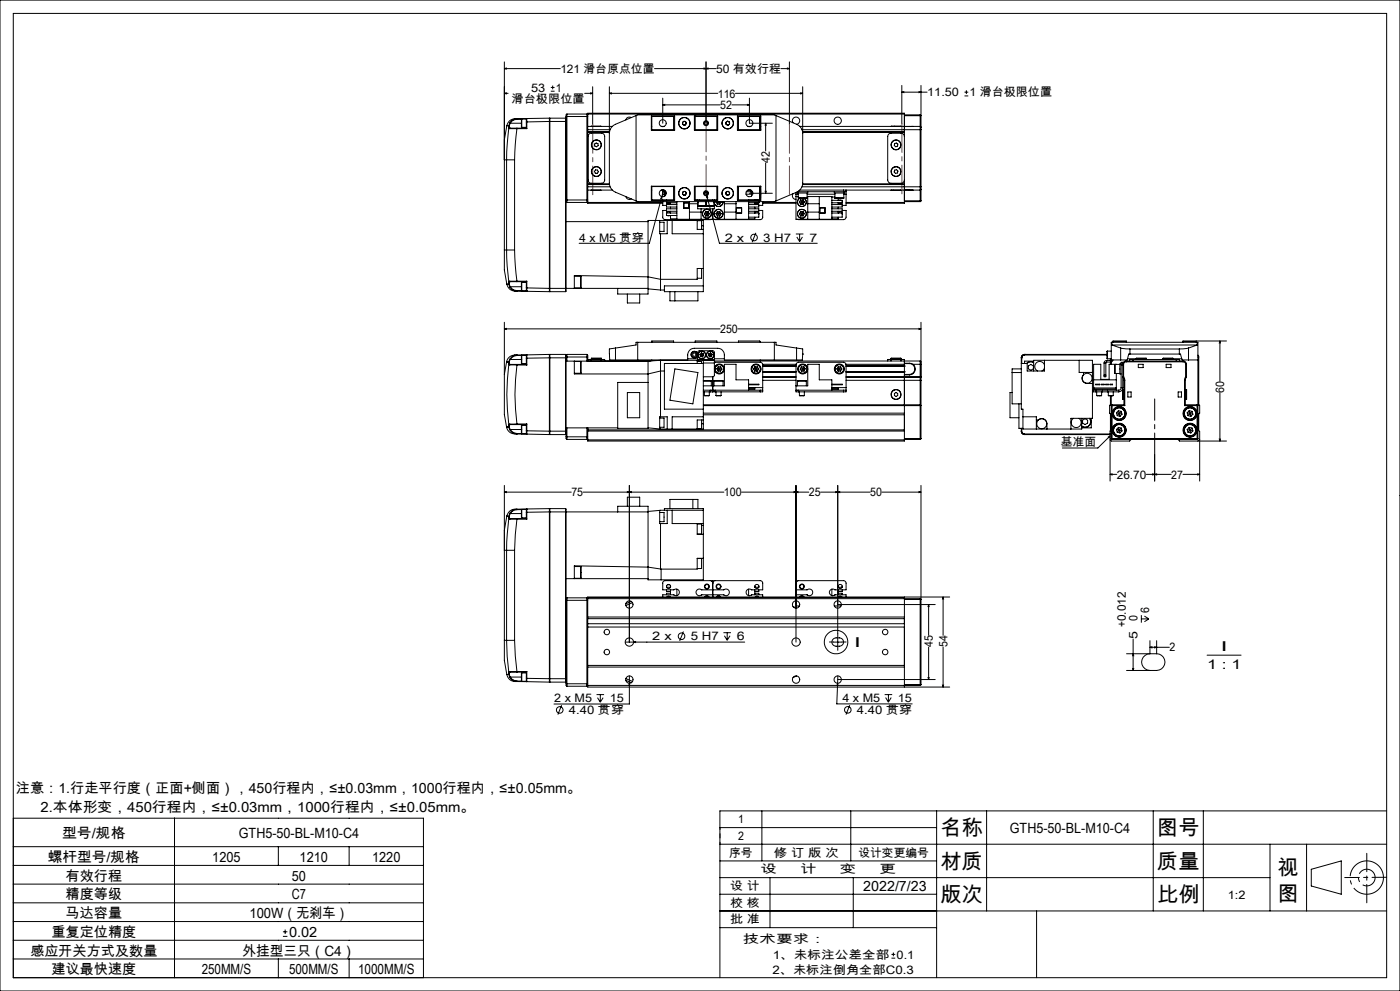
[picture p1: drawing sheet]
<svg xmlns="http://www.w3.org/2000/svg" width="420mm" height="297mm" viewBox="0 0 420 297" stroke-linecap="round" stroke-linejoin="round" font-family="sans-serif">
<g fill="none" stroke="#000" stroke-width=".3">
<path d="M0 0h420v297h-420zM4 4h412v289h-412zM151.3 18.6v56.3M211.8 18.6v18.3M236.8 18.6v18.8M151.3 20.6l.6-.2v.3zM151.3 28l.6-.2v.3zM151.3 20.6h16.8M151.3 28h1.1M152 37.7l-.7 4.2v6h.7M152 37.7l.6 .1M152.6 38.3l-.6 9.6"/>
<path d="M152.6 38.3l.3 .3M152.6 37.8v.5M152.8 38.2l-.2 .1M152.8 38.2l.3 .2M152.8 37.7v.5M152.8 37.7l-.2 .1M152.9 38.6h2.2M152.9 36.9l-.3 .9M152.9 36.9h.2M153.1 38.4h2M153.1 38.4l-.2 .2M153.1 36.9l-.3 .8"/>
<path d="M153.1 36.9h3.3M155.1 35.6a2.69 2.69 0 0 0-3.1 2.1M155.1 38.6l-.7 9.3M155.1 38.4v.2M155.1 35.6l-1.3 .3-.9 1M155.1 35.6v.1M155.1 35.7l-1.5 .6-.5 .6M155.1 38.6h2.9M155.1 38.4h2.8M155.1 35.7h1.3M156.5 35.7v2.5M156.5 35.7h1.4"/>
<path d="M156.5 38.2h1.4M157.9 35.7v.8M157.9 36.5h.1M157.9 38.4l.1 .2M157.9 36.5v1.9M158 35.5v1M158 35.5l6.8-.1v1M158 35.5l-.1 .2M158 36.5v2.1M158 35.5l-2.9 .1M164.8 36.4v50M164.8 36.4l-6.8 .1"/>
<path d="M164.8 36.4h5M165 35.4v52M165 35.4l-.2 .2M165 35.4h4.7M165.2 27.3h1.2M165.2 26.2h1.2M165.8 25.6v1.2M169.7 35.4v52M169.7 35.4l.1 .2M169.8 34.9v1.5M169.8 36.4v50.9l-.1 .1M169.8 34.9h6.5"/>
<path d="M170.1 34.2v26.5M170.1 34.2l-.3 .2v.5M170.1 34.2h6M175.4 28h2.4M176.1 34.2v26.5M176.1 34.2l.2 .2M176.3 34.2v-.3h95v.3M176.3 34.4v.5M176.3 34.2v.2M176.3 34.9v25M176.3 37.9h7.4M176.3 38.9h6.7"/>
<path d="M176.3 39.6h6.5M176.3 39.7h6.5M176.3 34.2h95M176.3 39.5h6.5M177.2 27.8l.6 .2-.6 .1zM177.3 37.9h3M177.8 26v11.4M182.8 28l.6-.2v.3zM182.8 26v28.8a3 3 0 0 0 1.8 2.8l6.2 2.6M182.8 28h32.5M189.4 35.2l-.4-.1a1.04 1.04 0 0 0-1.3 .8M190.8 34.6l-6.7 2.9a2.94 2.94 0 0 0-1.3 2.5"/>
<path d="M190.8 34.6v25.6M190.8 34.6l.5-.2h41l.5 .2M195.4 34.8h7v4.2h-7zM195.4 37.9h.1M195.4 38.9h.1M195.5 38.9h6.9M196.4 20.6h18.4M198.4 37.9h.8M198.8 31.4l.6-.1v.3zM198.8 29.4v7.5M198.8 31.4h17.2M202.1 34.9v4"/>
<path d="M202.4 34.9h-6.9v4.1M204.8 36.9l.2 .5M205 37.4h.6M205 36.4l-.2 .5M205 36.4h.6M205.6 36.4l.3 .5M205.9 36.9l-.3 .5M208.3 34.8h7v4.2h-7zM208.3 34.9h7M208.3 38.9h7M208.6 34.9v4M208.7 34.8l.1 .1"/>
<path d="M211.2 20.4l.6 .2-.6 .1zM211.8 20.6l.6-.2v.3zM215.1 34.9v4M217.8 36.7l.1 .6M217.9 37.3l.5 .2M218.2 36.3l.6 .2M218.2 36.3l-.4 .4M218.8 36.5l.1 .6M218.9 37.1l-.5 .4M219.6 31.4h5.2M220.6 28h20.2M221.2 34.9h6.9v4.1"/>
<path d="M221.2 34.8h7v4.2h-7zM221.2 38.9h6.9M221.5 34.9v4M224.2 31.3l.6 .1-.6 .2zM224.4 37.9h.8M224.8 29.4v7.5h6.9M227.9 34.9v4M228.1 37.9h.1M228.1 38.9h.1M229.7 36.9l.2 .6h-.3zM229.7 36.9v8.4M232.8 34.6l6.2 2.6a2.94 2.94 0 0 1 1.8 2.8"/>
<path d="M232.8 34.6v25.6M234.3 20.6h2.5M236.2 20.4l.6 .2-.6 .1zM237.9 36.8a1.09 1.09 0 0 1 .4-1.6 1.09 1.09 0 0 1 1.6 .6 1.09 1.09 0 0 1-.9 1.4M239.9 37.9h32.9M240.2 27.8l.6 .2-.6 .1zM240.6 38.9h35.4M240.8 39.6h30.5M240.8 39.5h30.5M240.8 26v28.8a3 3 0 0 1-1.8 2.8l-6.2 2.6M240.8 39.7h30.5M267.3 37.9h3"/>
<path d="M270.5 27.6l.6-.1v.3zM270.5 27.6h7.6M270.5 25.6v11.5M271.3 34.2v4.7M271.3 38.9v17.1M271.3 34.4h4.7M271.3 34.7h4.7M272.8 37.9h-1.5v1M272.8 37.9h1.1M272.8 37.9h.1M273.9 37.9h-1.1M273.9 37.9h2.1"/>
<path d="M275.7 27.5l.6 .1-.6 .2zM276 37.9v1M276 37.9l.3 .2M276 38.9h.3M276 34.4v.3M276 34.4l.3 .2-.3 .1M276 34.7v3.2M276 38.9v17.1M276.3 38.1v.8M276.3 38.9v17.1M276.3 25.6v12.5M289.3 28.7h1.2"/>
<path d="M289.3 27.6h1.2M289.9 27.1v1.1M152 47.9h2.4M152 47.9v27M154.4 47.9v27M169.8 59.9h6.5M176.3 59.9v.5M176.3 57h7.4M176.3 56h6.7M176.3 55.2h6.5M176.3 55.3h6.5M176.7 40.2l.5-.3h3.2a.96 .96 0 0 1 1 1v13a.96 .96 0 0 1-1 1h-3a.96 .96 0 0 1-1-1v-13.2z"/>
<path d="M177.3 57h3M178.4 43.2l.5-.3 .5 .2 .1 .5-.5 .4-.6-.2zM178.7 50.9l.5 .1 .3 .5-.4 .5-.5-.1-.3-.5zM187.7 58.9a1.1 1.1 0 0 0 1.7 .7M195.4 55.8h7v4.2h-7zM195.4 57h.1M195.4 56h.1M195.5 55.8v4.1h6.9M195.5 55.9h6.9M198.4 57h.4M198.5 58.9v.6h-.3zM198.5 58.9l-3.7 14h-21.1"/>
<path d="M198.8 57.5h.8M198.8 57h.4M198.8 57.5v.7M198.8 57v.5M198.8 58.2v.8M198.8 59.9v.1M198.8 58.2h.7M199.1 56.9l-.6 2M199.3 57.5v.4h.5M199.5 57.9v.8M199.6 57.5h.2M199.6 57.2v.3"/>
<path d="M200 59.9v.1M202.1 55.9v4M204.8 58l.2 .4M205 57.4l-.2 .6M205 58.4h.6M205.6 57.4l.3 .5M205.6 57.4h-.6M205.9 57.9l-.3 .5M208.3 55.8h7v4.2h-7zM208.3 59.9h7M208.3 55.9h7M208.6 55.9v4"/>
<path d="M208.8 59.9l-.1 .1M209.3 59.9v.1M209.8 59.9v.1M211.3 57.9h1M211.6 57.5h.4M211.6 57.2l.4 1.4M212 58.6l.3 .6-.3 .1zM212 58.6l3.8 14.3h29.4M213.8 59.9v.1M214.3 59.9h.1M215.1 55.9v4M217.7 58.1l.5 .4"/>
<path d="M217.9 57.5l-.2 .6M218.5 57.4l.4 .4M218.5 57.4l-.6 .1M218.7 58.3l-.5 .2M218.9 57.8l-.2 .5M221.2 55.8h7v4.2h-7zM221.2 55.9h6.9M221.5 55.9v4M223.8 58.2h1.7M223.9 57.5h1.9M224.4 57h.8M224.5 58.9h.1"/>
<path d="M224.6 59.9v.1M224.8 57.9h6.9M225.3 57.5v.4h.5M225.5 57.9v.8M226.4 59.9v.1M227.9 55.9v4M228.1 59.4h.1M228.1 57.5h.1M228.1 57h.1M228.1 59.3h.1M228.1 55.8v4.1h-6.9M228.1 57.9h.1"/>
<path d="M228.1 56h.1M228.2 59.3l-.1 .1M228.2 57.9v1.4M228.2 58.2h.1M229.6 57.3h.3l-.2 .6zM229.7 48.8v9.1M237.9 58.1l-.1 .1a1.07 1.07 0 0 0 1 1.6M238.8 57.7v.5M238.8 58.2v7.5h10.8v-6.8h-7.5M238.8 58.9h.7M238.8 58.2h.7M239.3 57.5h.3"/>
<path d="M239.3 57.5v.4h3v-.4M239.5 59.3h2.6M239.5 57.9v1.4M239.6 57.3v.2M239.6 57.5h13.4M239.9 57h13.1M240 59.4l-.6 .4-.2 .8M240.1 59.4l-.6 .5-.2 .7M240.2 59.9l-.4 .7M240.2 59.9l.7 1.3M240.6 56h35.4M240.8 55.2h30.5"/>
<path d="M240.8 55.3h30.5M240.9 59.9h-.7M240.9 59.9l.4 .7M240.9 59.9l-.7 1.3M241.1 59.4a1.3 1.3 0 0 1 .2 2.3 1.3 1.3 0 0 1-2-1.1M241.2 59.4a1.35 1.35 0 0 1 .1 2.3 1.35 1.35 0 0 1-2.1-1.1M242.1 57.9v1.4M242.1 58.2h8.4M242.3 58.9v6.8M245.8 58.9v6.8M249.6 59.1h.9M250.3 57.5v.4h3v-.4"/>
<path d="M250.5 59.3v.1M250.5 59.3h2.7M250.5 57.9v1.4M250.5 59.4h.1M251.5 59.4v.6M253 57.5h.8M253 57h.8M253 57v.5M253.2 59.3l-2.7 .1M253.2 57.9v1.4M253.2 58.2h.6M253.8 57h19"/>
<path d="M253.8 57.5v.7M253.8 57v.5M253.8 58.2v3.4h-1.1M267.3 57h3M268.4 43.1l.5-.2 .4 .3v.6l-.6 .2-.4-.4zM268.4 51l.6-.1 .4 .4-.2 .6-.6 .1-.3-.5zM271.3 56v.9h1.5M271.3 40.9a1.02 1.02 0 0 0-1-1h-3a.96 .96 0 0 0-1 1v13a.96 .96 0 0 0 1 1h3a1.02 1.02 0 0 0 1-1M271.3 56v4.7M272.8 56.9l1.1 .1M272.8 57h1.1M272.8 56.9v.1"/>
<path d="M273.9 57h2.1M276 56h.3M276 56v1M276 57v3.2M276.3 56v.7M276.3 56.7l-.3 .3M276.3 56.7v3.5M151.3 74.9v6l.7 4.3M151.3 74.9h.7M152 74.9l.2 4.9 .4 4.8M152 74.9h2.4M154.4 74.9l.7 9.4"/>
<path d="M169.8 66.4h24.6M169.8 60.4l.3 .3M170.1 60.7h6M176.3 60.7v.2h22.5M176.3 60.4v.3M176.3 60.7h22.5M176.3 60.4l-.2 .3M190.8 60.2l.5 .2h41l.5-.2M197.9 66.6h1.3v2.8h-1.3M197.9 66.1v4h2.3v-4M198.2 70.1v16.8M198.8 60.4v1.2h1.2"/>
<path d="M200 63.1h-1.2l.1 2.3 .7 .4 13.8-.1M200 60.7h.1M200 60.4v.4h3.1M200 60.8a.61 .61 0 0 0 .6 .4 .61 .61 0 0 0 .6-.4v.5M200.1 60.9h1M200.2 64.6h.7M201.2 63.3v.5a.63 .63 0 0 0-.6-.3 .63 .63 0 0 0-.6 .3M201.2 64.6v1h1.9M201.2 62.1v.5M201.6 66.1v4h9.4M203.1 60.4v5.3h21.5v-5.3M203.1 62.6h-3.1v.7h3.1"/>
<path d="M203.1 63.8h-3.1v.8h3.1M203.1 61.3h-3.1v.8h3.1M205.1 60.8h1.6v1.6h-1.6zM205.2 60.8h1.5v1.5h-1.5zM206.8 63.6h3.5M206.8 61.1h2.5M206.8 60.4v5.3M209.2 66.1h1.3v2.7M209.2 66.1v2.7h1.8M209.3 60.4v.3M209.3 61.8v.8h5v-.8M209.3 60.7v1.1"/>
<path d="M209.3 61.8h5M209.3 60.7h.1M209.4 61.6h2.3M209.4 60.4v1.2M210.3 62.6v3.1M210.5 67.7h.5M211 67.7v1.1M211 67.7v-1.6h-16.6v22h-9.1v-1.7M211 68.8v18.6h-11.7v-1.7h11.7M211.3 64.1l.4 .6M211.3 64.1h1.5M211.7 60.4v1.2"/>
<path d="M211.7 63.4h.7M211.7 63.4l-.4 .7M211.7 64.7h.7M211.7 63.4l.4 .7M211.7 60.7h.2M211.9 61.6h.1M211.9 61.6h2.3M211.9 60.4v1.2M211.9 61.7h2.3M212.1 64.1l-.4 .6M212.1 64.1l.3 .6M212.4 63.4l.4 .7"/>
<path d="M212.4 63.4l-.3 .7M212.8 64.1l-.4 .6M213.8 62.6v3.1M214.2 61.7h.1M214.2 60.4v1.2M214.2 60.7h.1M214.3 60.4v.3M214.3 60.7v1.1M214.8 60.6h1.5M214.8 60.6l.4 .6M214.8 64.1h1.5M214.8 64.1l.4 .6"/>
<path d="M214.9 60.4l-.1 .2M215.1 60h.2M215.2 61.2h.7M215.2 63.4h.7M215.2 64.7h.7M215.2 63.4l-.4 .7M215.2 63.4l.3 .7M215.5 60.4v.2M215.5 60.6l-.3 .6M215.5 60.6l.4 .6M215.5 64.1l-.3 .6M215.5 64.1l.4 .6"/>
<path d="M215.7 60.4l-.2 .2M215.9 63.4l.4 .7M215.9 63.4l-.4 .7M216.2 60.4l.1 .2M216.3 60.6l-.4 .6M216.3 64.1l-.4 .6M216.9 60.4a1.3 1.3 0 0 1-1.1 1.5 1.3 1.3 0 0 1-1.5-1M216.9 60.4a1.34 1.34 0 0 1-1 1.5 1.34 1.34 0 0 1-1.6-.8M217.3 60.4v5.3M217.3 63.6h3.5M217.3 61.1h3.5M220.8 60.4v5.3"/>
<path d="M220.9 62.3h1.6v1.6h-1.6zM220.9 62.3h1.6v1.5h-1.6zM224.6 61.3h3v.8h-3M224.6 62.6h3v.7h-3M224.6 63.8h3M224.6 60.8h3M226.4 60.8v.5M226.4 62.1v.5M226.4 63.3v.5M226.4 65.1v.5h-1.8M226.5 60.8a.61 .61 0 0 0 .6 .4 .61 .61 0 0 0 .5-.4M226.5 63.8a.63 .63 0 0 1 .6-.3 .63 .63 0 0 1 .5 .3"/>
<path d="M226.6 60.9h1M226.7 60h.7M226.8 69.8l-1.2 2.8M227.6 60h.1M227.6 63.9v.3M227.6 63.1h1.2v2.1l-.2 .4-.5 .2-13.9-.1M227.6 60.4v.4M227.6 63.8v1.3h-3M227.6 60.7h.1M227.7 60.4l-.1 .3M228.8 60.4v1.2h-1.2M228.8 60.9h10"/>
<path d="M228.8 60.7h10M238.8 70.1h2.2M239 71l.9 1.4M239.8 60.6l.4 .6M239.8 60.6h1.5M239.8 64.1l.4 .6M239.9 70.1v2.3M240.2 63.4l-.4 .7M240.2 63.4l.7 1.3M240.7 71l-.8 1.4M240.9 63.4h-.7M240.9 63.4l.4 .6"/>
<path d="M240.9 63.4l-.7 1.3M240.9 61.2h-.7M240.9 64.7h-.7M241.3 60.6l-.4 .6M241.3 64l-.4 .7M241.3 64l-1.5 .1M242.3 63.6h3.5M242.3 61.1h3.5M245.9 62.3h1.6v1.6h-1.6zM246 63.8h1.5M246 62.3h1.5M249.6 60h3.1v.8"/>
<path d="M249.6 61.3h3.1v.8h-3.1M249.6 62.6h3.1v.7h-3.1M249.6 63.8h3.1M249.6 60.8h3.1M251.5 63.3v.5a.66 .66 0 0 1 .6-.3 .66 .66 0 0 1 .6 .3M251.5 62.1v.5M251.5 65.1v.5h-1.9M251.5 60.9h1.1M251.7 60h.7M252.7 60.8a.64 .64 0 0 1-.6 .4 .64 .64 0 0 1-.6-.4v.5M252.7 60.4v.3M252.7 63.9v.3"/>
<path d="M252.7 63.1h1.1v2.3l-.8 .4-13.8-.1M252.7 63.8v1.3h-3.1M252.7 60.7h.1M253.8 60.7h17.5M271.3 60.7v.2h-17.5M271.3 60.4h4.7M271.3 60.2h4.7M276 60.2h.3M276 60.2v.2M276.3 60.2l-.3 .2M151.3 98.6l.6-.2v.3zM151.3 96.6v15.6"/>
<path d="M151.3 98.6h64.7M152 85.2a2.63 2.63 0 0 0 3.1 2M152.6 84.6l.2 .1M152.6 84.6v.5M152.6 85.1h.2M152.6 85.1l.3 .9M152.6 85.1l-.6 .1M152.8 84.7v.4M152.8 85.1l.3 .8M152.9 84.3h2.2M152.9 84.3l-.3 .3M152.9 84.3l.2 .1"/>
<path d="M152.9 86a2.63 2.63 0 0 0 2.2 1.2M153.1 84.4h2M153.1 84.4l-.3 .3M153.1 85.9l-.2 .1M153.1 85.9l.5 .7 1.5 .5M153.1 85.9h3.3M155.1 84.3v.1M155.1 87.1v.1M155.1 84.3h2.9M155.1 84.4h2.8M155.1 87.2l2.9 .1M155.1 87.1h1.3"/>
<path d="M156.5 84.7v2.5M156.5 84.7h1.4M156.5 87.2h1.4M157.9 86.3h.1M157.9 86.3v.9M157.9 87.2l.1 .1M157.9 87.2h.1M157.9 84.4v1.9M158 86.3v1M158 84.3l-.1 .1M158 84.3v2M158 86.3l6.8 .1"/>
<path d="M164.8 86.4v1l-6.8-.1M164.8 86.4h29.6M164.8 87.3l.2 .1M165 87.4h4.7M172.3 86.3h1.9M172.3 82.8h1.9M174.2 82.8v3.5M188.2 88.1v2.7h3.7v-2.7M194.4 86.6l3.8 .3M198.2 86.9h1.1M201 87.4v2.8h8.4v-2.8M202.5 87.4v2.8"/>
<path d="M210.5 80.5v2.9h-1.3M211 80.5h-1.8v3.2h-11l-3.8-.7-22.1-.4v3.8M221.3 98.6h55M275.7 98.4l.6 .2-.6 .1zM276.3 96.6v16.3M151.3 112.2v12l.7 3.8M152 108.5h.1M152 108.5l.6 .1M152 108.5l-.7 3.7M152.6 109.1a69.6 69.6 0 0 0 0 18.2M152.6 109.1l.3 .3M152.6 108.6v.5"/>
<path d="M152.8 108.5v.5M152.8 108.5l-.2 .1M152.8 109l-.2 .1M152.8 109l.3 .2M152.9 109.4h2.2M152.9 107.7l-.3 .9M152.9 107.7h.2M153.1 109.2h2M153.1 109.2l-.2 .2M153.1 107.7l-.3 .8M153.1 107.7h3.3M155.1 106.4a2.65 2.65 0 0 0-3.1 2.1"/>
<path d="M155.1 109.4a65.4 65.4 0 0 0 0 17.7M155.1 109.2v.2M155.1 106.4a2.54 2.54 0 0 0-2.2 1.3M155.1 106.4v.1M155.1 106.5l-.8 .2-1.2 1M155.1 106.5h1.3M155.1 109.4h2.9M155.1 109.2h2.8M156.4 107.7l.1 1.3M156.5 106.5l-.1 1.2M156.5 106.5v2.5M156.5 106.5h1.4"/>
<path d="M156.5 109h1.4M157.9 109.2l.1 .2M157.9 107.3h.1M157.9 106.5v.8M157.9 106.5h.1M157.9 107.3v1.9M158 106.4v.9M158 106.4l6.8-.2v1M158 106.4l-.1 .1M158 107.3v2.1M158 106.4h-2.9M164.8 107.2l-6.8 .1"/>
<path d="M164.8 107.2v22M164.8 107.2h5M165 106.2v24M165 106.2h4.7M165 106.2l-.2 .2M169.7 106.2v24M169.7 106.2l.1 1M169.8 107.2v22M169.8 107h6.5M170.1 106.2v2M170.1 106.2h6M170.1 106.2l-.3 .3"/>
<path d="M172.3 111.9h1.9M172.3 108.3h1.9M172.3 108.2v3.9h22.1l3.8-.9h1.1M174.2 108.3v3.6M176.1 106.2v2M176.1 106.2l.2 .3v.5M176.3 107v1.2M177.4 107.7h.1M177.4 107.4h3M177.4 107.7h-1v.5M177.4 107.7h3M177.4 107.4v.8"/>
<path d="M180.3 107.7h.1M180.4 107.7h1v.5M180.4 107.4v.8M184.6 107.9h21.7a3.3 3.3 0 0 1 .6-3l.6-.4 .8-.1h7a1.99 1.99 0 0 1 2 2v1.5h21.7M184.6 104.3l-1.8 .3 .1 3.3h1.7M184.6 104.3l6.2-.9v-.8h42v.8l6.2 .9M184.6 104.3v3.6M188.2 117.6h3.7v7.6h-3.7zM191.3 102.6v5.3M195.2 108.2h-25.4M195.5 102.6v-.4h6.6v.4M195.5 107.9v.3"/>
<path d="M198.2 108l-3.8 .2v20.2h-9.1v-13.8h9.1M198.2 108v16.9M198.2 108h16.1M202.5 110.6l6.9 1.1-1.5 9.3-6.9-1.1zM206.3 107.5h3M208.6 102.6v-.4h6.5v.4M209.2 108.3h1.3v.6M209.2 108v.9M209.3 107.8v.2M209.3 107.8v-2.2l.4-.5 4.3 .1 .3 .3v2.3M209.3 107.8h5M210 106.2l.1 .5"/>
<path d="M210 106.2l.6 .2M210.1 106.7l.6 .3M210.5 105.8l.5 .2M210.5 105.8l-.5 .4M210.5 105.8l.1 .6M210.6 106.4l.5 .2M210.6 106.4l-.5 .3M210.6 106.4l.1 .6M211 114.1l2.4 .1M211 114.2h2.4M211 115.6h6.3v-6.4h3.5v4.6h3.8v3.1M211 108.9h-11.7v13.7h11.7"/>
<path d="M211 108v17.9M211 112.9h2.8M211 106l.1 .6M211 106l-.4 .4M211 116.9h2.1M211 117.4h2.1M211 108.8h3.3M211.1 106.6l-.4 .4M211.3 118.5h1.5M211.3 117.4v1.1M212.5 106.6l.5 .4M212.6 106l-.1 .6"/>
<path d="M212.6 106l.5 .4M212.8 117.4v1.1M213.1 117.4h.7M213.1 116.9h1.5M213.1 106.4l-.6 .2M213.1 106.4l-.1 .6M213.1 106.4l.4 .3M213.1 116.9v.5M213.2 105.8l.4 .4M213.2 105.8l-.6 .2M213.2 105.8l-.1 .6M213.4 114.2v1.4"/>
<path d="M213.5 106.7l-.5 .3M213.6 106.2l-.1 .5M213.6 106.2l-.5 .2M213.8 117.4h.8M213.8 112.9v4.5M214.2 114.2h2.7M214.2 114.2v1.4M214.3 108.8v3.7l-.5 .4M214.3 108v.8M214.3 107.8v.2M214.3 108.6l14.2 .1 .3 .5v7M214.3 108.2h61.7"/>
<path d="M214.3 107.5h3M214.6 116.9h13.5M214.6 117.4h13.5M214.6 116.9v.5M214.8 118.5h1.5M214.8 117.4v1.1M215.1 110.5l.3 .7M215.1 110.5l.7 .1M215.4 111.2l.7 .1M215.5 109.9l.7 .1M215.5 109.9l-.4 .6M215.5 109.9l.3 .7"/>
<path d="M215.8 110.6l-.4 .6M215.8 110.6l.3 .7M215.8 110.6h.8M216.2 110l.4 .6M216.2 110l-.4 .6M216.3 117.4v1.1M216.6 110.6l-.5 .7M216.9 114.2v1.4M221.5 102.6v-.4h6.4l.2 .4M224.6 116.3h1.8v.3h-1.8M224.6 115.1h3v.2h-3M224.6 116.2h4.2"/>
<path d="M226.1 110.5l.3 .7M226.1 110.5l.7 .1M226.4 111.2l.8 .1M226.5 109.9l.7 .1M226.5 109.9l-.4 .6M226.5 109.9l.3 .7M226.8 110.6l-.4 .6M226.8 110.6l.4 .7M226.8 110.6h.8M227.2 110l.4 .6M227.2 110l-.4 .6M227.6 110.6l-.4 .7"/>
<path d="M228.1 116.9h.7M228.1 107.9v.3M228.1 116.9v.5M228.8 116.9v.5h-.7M228.8 116.2v.7M228.8 109.2h10M228.8 112.9h10M228.8 113.1h10M228.8 114h10M228.8 109.7h10M228.8 111.4h10M228.8 109.8h10"/>
<path d="M228.8 111.3h10M228.8 109.6h10M228.8 111.5h10M232.3 102.6v5.3M238.8 116.9h.8M238.8 115.6h3.5v-6.4h3.5v4.6h3.8v3.1M239 104.3l1.8 .3v1.5M239 104.3v3.6M239.2 114.2h2.7M239.2 114.2h.1M239.2 114.2v1.4M239.6 116.9h13.4"/>
<path d="M239.6 117.4h13.4M239.6 116.9v.5M239.8 118.5h1.5M239.8 117.4v1.1M240.1 110.6l.4 .7M240.4 110l-.3 .6M240.4 110l.4 .6M240.8 106.1l-.1 1.8h-1.7M240.8 106.1h.1M240.8 110.6l-.3 .7M240.8 110.6l.4 .6M240.8 110.6h-.7"/>
<path d="M241.2 109.9l-.8 .1M241.2 109.9l.3 .6M241.2 109.9l-.4 .7M241.2 111.2l-.7 .1M241.3 117.4v1.1M241.5 110.5l-.3 .7M241.5 110.5l-.7 .1M241.9 114.2v1.4M249.6 116.3h1.9v.3h-1.9M249.6 115.1h3.1v.2h-3.1M249.6 116.2h4.2M251.1 110.6l.3 .6"/>
<path d="M251.1 110.6h.7M251.4 111.2h.8M251.5 109.9h.7M251.5 109.9l-.4 .7M251.5 109.9l.3 .7M251.8 110.6l-.4 .6M251.8 110.6l.4 .6M251.8 110.6h.8M252.2 109.9l.4 .7M252.2 109.9l-.4 .7M252.6 110.6l-.4 .6M253 116.9h.8"/>
<path d="M253 116.9v.5M253.8 109.2h17.5M253.8 116.9v.5h-.8M253.8 116.2v-6.9l-.4-.6-14-.1-.5 .3-.1 .4v8.1h.8M253.8 116.2v.7M253.8 112.9h22.2M253.8 113.1h22.2M253.8 114h22.2M253.8 109.7h17.5M253.8 111.4h17.5M253.8 109.8h17.5M253.8 111.3h17.5"/>
<path d="M253.8 109.6h17.5M253.8 111.5h17.5M267.3 107.7h.1M267.3 107.4h3M267.3 107.7h-1v.5M267.3 107.7h3M267.3 107.4v.8M268.3 117.9l.5-.3 .5 .3v.6l-.5 .3-.5-.3zM270.3 107.7h-.1M270.3 107.7h1v.5M270.3 107.4v.8M271.3 108.2v.7h1.5"/>
<path d="M271.3 112.9v.2M271.3 113.1v19.1h-95v-4M271.3 108.2v1M271.3 109.6v.1M271.3 111.4v.1M271.3 109.7h.1M271.3 111.4h.1M271.3 109h1.5M271.3 109.2v.4M271.3 109.7v1.7M271.3 111.5v1.4M271.3 112.2h1.5"/>
<path d="M271.3 112.4h1.5M272.8 108.9l1.1 .3M272.8 109a1.62 1.62 0 0 1 1.6 1.6 1.62 1.62 0 0 1-1.6 1.6M272.8 108.9v.1M272.8 112.2v.2M273.9 109.2a1.77 1.77 0 0 1 .6 2 1.77 1.77 0 0 1-1.7 1.2M273.9 109.2h2.1M276 108.2v1M276 108.2l.3 .1v.9h-.3M276 112.9v.2M276 112.9h.3M276 113.1v.9"/>
<path d="M276 114h.3M276 109.2v3.7M276 114v7.3M276.3 113l-.3 .1M276.3 112.9v.1M276.3 113v1M276.3 114v17.4M303.6 117.6h-.6v7.6h2.7M303.6 111.7h2.8M306.4 107.2h.1M306.4 107.2v15.4h.5v6h17.6v-3.2M306.4 110.6h-2.8v10.4h2.8"/>
<path d="M306.5 107.2v1.7M307.4 106.2a1.02 1.02 0 0 0-1 1M307.4 106.2h.1M307.4 106.4a.84 .84 0 0 0-.9 .8M307.4 106.2h24.7M307.4 106.2v.2M307.4 106.4h24.7M308.5 109.7l.7-.5 .8 .5v.8l-.8 .5-.7-.5zM310.1 108.6a1.71 1.71 0 0 0-2.2 .3M310.1 108.7l-.2-.1a1.74 1.74 0 0 0-1.8 .3M310.1 108.2h-2.7v.7M310.1 111.2v-3.2h17.6v17.4h-6.4v3.2"/>
<path d="M313.3 109.3a1.5 1.5 0 0 0-2.4-.6 1.5 1.5 0 0 0 .4 2.5M313.3 110.3l-.7 .9M313.3 108v3.2h-5.1v-2.3h-1.8M323.7 108v3.6h4M325 111.6v.7a1.56 1.56 0 0 0-.3 1.7 1.56 1.56 0 0 0 1.4 .9h1.6M328.1 113.8h6.8M328.2 116.3h6.6v.3h-6.6zM328.7 115.1h1.3v.2h-1.3zM328.8 116.9h-.8v.5h.8M328.8 116.9h6.8M328.8 117.4h1.9M328.8 116.9v.5"/>
<path d="M329 118.5h1.5M329 117.4v1.1M330.5 115.1h.7v.2h-.7zM330.5 117.4v1.1M330.7 117.4h1.5M330.7 116.9v.5M331.2 112.4v.5h.6v-.5M331.2 108.8h.6M331.2 112.4h.6M331.2 108.8v3.6M331.8 115.1h.7v.2h-.7zM331.8 108.8v3.6"/>
<path d="M332 108l-.6 .4-.2 .4M332 108.5l-.2 .3M332 108v.5M332.1 105.3l.1 2.2M332.1 105.3h.1M332.2 105.2l-.1 .1M332.2 105.2v2.3M332.2 107.5h1.2M332.2 105.2h1.2M332.2 117.4h3.4M332.2 116.9v.5M332.5 118.5h1.5"/>
<path d="M332.5 117.4v1.1M333 115.1h.8v.2h-.8zM333.1 107.5v1.7M333.1 118.6v2.7M333.4 107.8l-.2 .2h-1.2M333.4 108.5v.7M333.4 118.6v2.7M333.6 103.4h25.6M333.6 103.4l2.6 .9M333.6 102.6v.8M333.9 107.9l-.5 .6h-1.4M333.9 102.6v-.4h4v.4"/>
<path d="M333.9 102.3h4M334 117.4v1.1M334.4 109.3l.1 2.6zM334.5 111.9h1.5M334.9 109.2h.1M334.9 111.9v5M335.6 116.9v.5M336 109.2h-3.3v4.5h-2.5v-4.5h-2.1v7.7M336.2 104.3l2.8 .3M336.2 107.9h-2.8v-5.3h26v18.7M336.2 104.3v3.6M336.3 109.1h-.3v3h.3"/>
<path d="M336.3 116.2l-.2 .5-.5 .2M336.3 116.2h.5M336.3 109.3h.5M336.3 109.3v6.9M336.8 116.2a1.26 1.26 0 0 1-1.2 1.2M336.8 109.2v-.6h-.5v.7M336.8 109.2h.3M336.8 109.2v7M336.9 116.7v3M336.9 116.7h.2M336.9 119.7h.2M336.9 113.1l.3 .9"/>
<path d="M337.1 112.9h-.3l.1 .2M337.1 112.9v.1M337.1 109.2v3.7M337.1 116.7l.1 .1M337.1 113l.3 1M337.1 113l-.2 .1M337.1 116.7v3M337.2 119.7h-.1M337.2 114h.2M337.2 114v7.3M337.4 114v7.6M337.9 108.4a.73 .73 0 0 0-.8 .8"/>
<path d="M337.9 108.2v.2M337.9 108.2a.97 .97 0 0 0-1.1 1M337.9 108.2h17M337.9 108.4h17M338.2 107.5h2.7M338.3 117.5h1v1.5h-1zM339 106.1h-.4l-.5 1.8h-1.9M339 106.1h14.8M339 104.6h14.8M339 104.6v1.5M339.9 107.7h-1v.5M339.9 107.7v.5"/>
<path d="M339.9 107.7h13M340.9 107.4h3M340.9 107.7h.1M340.9 107.7h3M340.9 107.4v.3M341.5 109.2h1.4v1h-1.4zM343.9 107.7h-.1M343.9 107.4v.3M348.9 107.4h3M348.9 107.7h.1M348.9 107.4v.3M349 107.7h2.9"/>
<path d="M349.8 109.2h1.5v1h-1.5zM351.9 107.7h-.1M351.9 107.5h2.6M351.9 107.4v.3M352.9 107.7h1v.5M352.9 107.7v.5M353.4 117.5h1v1.5h-1zM353.8 106.1h.4l.4 1.8h2M353.8 104.6v1.5M354.9 102.3h4M354.9 108.4l.7 .4 .1 .4M354.9 108.2v.2"/>
<path d="M354.9 108.2a1.02 1.02 0 0 1 1.1 1M355.4 114h.2M355.4 114v7.6M355.6 119.7h.1M355.6 114v7.3M355.6 113l-.2 1M355.6 113l.2 .1M355.7 116.7l-.1 .1M355.7 112.9l-.1 .1M355.7 112.9h.3M355.7 109.2h.3M355.7 116.7v3"/>
<path d="M355.7 116.7h.2M355.7 119.7h.2M355.7 109.2v3.7M355.8 113.1l-.2 .9M355.9 116.7v3M356 112.9l-.2 .2M356 109.2v3.7M356.6 104.3l-2.8 .3M356.6 107.9h2.8M356.6 104.3v3.6M358.9 102.2v.4M359.2 103.4l-2.6 .9"/>
<path d="M359.2 102.6v.8M359.4 106.4l.2 .6M359.4 107h.2M359.6 107v14.3M366 102.2l.1 .6h-.3zM366 102.2v12.1M366 117.8v14.4M367.9 102.2h-13v.4M152 128a2.65 2.65 0 0 0 3.1 2.1M152 128h.1M152.6 127.3l.2 .2M152.6 127.3v.6"/>
<path d="M152.6 127.9h.2M152.6 127.9l.3 .9M152.6 127.9l-.6 .1M152.8 127.9l.3 .8M152.8 127.5v.4M152.9 127.1l-.3 .2M152.9 127.1l.2 .1M152.9 128.8a2.56 2.56 0 0 0 2.2 1.3M153.1 127.2h2M153.1 127.2l-.3 .3M153.1 128.7l-.2 .1M153.1 128.7l.5 .7 1.5 .5"/>
<path d="M153.1 128.7h3.3M155.1 127.1h-2.2M155.1 127.1v.1M155.1 129.9v.2M155.1 127.1h2.9M155.1 127.2h2.8M155.1 130.1h2.9M155.1 129.9h1.3M156.4 129.9l.1 .1M156.4 128.7v1.2M156.5 127.5l-.1 1.2M156.5 127.5v2.5"/>
<path d="M156.5 127.5h1.4M156.5 130h1.4M157.9 130l.1 .1M157.9 129.1v.9M157.9 129.1h.1M157.9 130h.1M157.9 127.2v1.9M158 129.1v1M158 127.1l-.1 .1M158 127.1v2M158 129.1l6.8 .1M164.8 129.2v1l-6.8-.1"/>
<path d="M164.8 129.2h5M164.8 130.1l.2 .1M165 130.2h4.7M169.8 129.2v.9M169.8 130.9v.5l.3 .3M169.8 130.1v.8M169.8 130.1l-.1 .1M169.8 128.2h15.5M169.8 130.9h6.5M170.1 128.2v3.5M170.1 131.7h6M176.1 128.2v3.5"/>
<path d="M176.3 131.8h95M176.3 129.2h95M176.3 128.8h95M176.3 131.4l-.2 .3M194.4 128.2l3.5 .3M197.9 125.3h1.3v2.8h-1.3M197.9 128.5v-3.6h2.3v3.7M210.5 125.9v2.6h-1.3M210.5 127h.5M211 125.9v1.1M211 127v1.6l-13.1-.1M211 124.9h-9.4v3.7"/>
<path d="M211 125.9h-1.8v2.7M211 121.6h65M211 121.3h65M211 123.8h60.3M211 124.3h60.3M271.3 131.4h4.7M271.3 131.7h4.7M276 131.4v.3M276 121.3l.3 .2-.3 .1M276 131.4h.3M276 121.3v.3M276 121.6v9.8"/>
<path d="M276.3 131.4l-.3 .3M305.7 121v7.4h1.2M306.4 129.2a1.02 1.02 0 0 0 1 1M306.4 129.2h.1M306.4 128.4v.8M306.5 129.2a.84 .84 0 0 0 .9 .9M306.5 128.4v.8M306.9 124.9h4v3.7M307.4 130.2h25.6M307.4 130.1v.1M307.4 130.1h25.6M310.9 125.9h.6a1.56 1.56 0 0 1 1.6-.3 1.56 1.56 0 0 1 1 1.4v1.6"/>
<path d="M322 125.4a1.5 1.5 0 0 0-.3 2.2 1.5 1.5 0 0 0 2.3 0 1.5 1.5 0 0 0-.3-2.2M324.8 125.9l.7-.4 .8 .4v.9l-.8 .4-.7-.4zM326.8 125.4a1.65 1.65 0 0 1-.1 2.1 1.65 1.65 0 0 1-2.2 .2M327 125.4a1.75 1.75 0 0 1-.3 2.2 1.75 1.75 0 0 1-2.2 .2M327.4 125.4v2.8h-2.9M332.5 131l.5-.3-.3 .5zM333 130.7l-3.6 3.6h-10.7M333.1 121.3l-.2 .2v2.3l.5 .5M333.1 121.3h4.1M333.1 124.1v5M333.4 131.4l.2 .3M333.4 131.4h.2"/>
<path d="M333.4 121.6h.2M333.4 121.6l.2-.3v.3M333.4 128.8l-.4 .4v15M333.4 121.6v9.8M333.6 131.4v.3M333.6 131.4h25.5M333.6 131.7h25.5M333.6 121.6h3.8M333.6 121.6v9.8M334.9 128.7l.3 .8M334.9 128.7l.9 .2M334.9 123.7l.3 .9"/>
<path d="M334.9 123.7l.9 .2M335.2 129.5l.8 .2M335.2 124.6l.8 .2M335.5 128.1l.9 .2M335.5 128.1l-.6 .6M335.5 128.1l.3 .8M335.5 123.1l.9 .2M335.5 123.1l-.6 .6M335.5 123.1l.3 .8M335.8 128.9l-.6 .6M335.8 128.9l.2 .8M335.8 128.9l.8 .2"/>
<path d="M335.8 123.9l.8 .2M335.8 123.9l.2 .9M336.4 128.3l.2 .8M336.4 128.3l-.6 .6M336.4 123.3l.2 .8M336.4 123.3l-1.2 1.3M336.6 129.1l-.6 .6M336.6 124.1l-.6 .7M337.2 121.3l.2 .3M339.4 131.7l-.5 .5h-5.5l-.4-.4M346.4 136.2v8M353.4 131.7l.5 .5h14"/>
<path d="M355.4 121.6h3.7M355.6 121.3l-.2 .3M355.6 121.3h4M356.2 123.7l.2 .9M356.2 123.7l1.7 .4M356.2 128.7l.2 .8M356.2 128.7l1.7 .4M356.4 124.6l.9 .2M356.4 129.5l.9 .2M356.8 123.1l.8 .2M356.8 123.1l-.6 .6M356.8 123.1l.5 1.7"/>
<path d="M356.8 128.1l.8 .2M356.8 128.1l-.6 .6M356.8 128.1l.2 .8M357 128.9l-.6 .6M357 128.9l.3 .8M357.6 123.3l.3 .8M357.6 123.3l-1.2 1.3M357.6 128.3l.3 .8M357.6 128.3l-.6 .6M357.9 124.1l-.6 .7M357.9 129.1l-.6 .6M359.1 131.4v.3"/>
<path d="M359.1 131.4h.3M359.1 121.6h.3M359.1 121.6v-.3l.3 .3M359.1 121.6v9.8M359.4 131.4l-.3 .3M359.4 128.8l.5 .5v14.9M359.4 121.6v9.8M359.6 121.3l.3 .3v2.2l-.5 .5M359.6 124.1v5M359.9 131.7l-.5 .5M365.8 131.6h.3l-.1 .6zM151.3 147.5l.6-.2v.3z"/>
<path d="M151.3 145.5v46.4M151.3 147.5h20.1M152 154.7l-.7 4.2v6h.7M152 154.7l.6 .1M152.6 155.3l-.6 9.6M152.6 155.3l.3 .3M152.6 154.8v.5M152.8 155.2l.3 .2M152.8 155.2l-.2 .1M152.8 154.7v.5M152.8 154.7l-.2 .1M152.9 155.6h2.2"/>
<path d="M152.9 153.8l-.3 1M152.9 153.8l.2 .1M153.1 155.4h2M153.1 155.4l-.2 .2M153.1 153.9l-.3 .8M153.1 153.9h3.3M155.1 152.6a2.64 2.64 0 0 0-3.1 2.1M155.1 155.6l-.7 9.3M155.1 155.4v.2M155.1 152.6a2.36 2.36 0 0 0-2.2 1.2M155.1 152.6v.1M155.1 152.7l-.8 .2-1.2 1"/>
<path d="M155.1 155.6h2.9M155.1 155.4h2.8M156.4 152.7h-1.3M156.5 152.7v2.5M156.5 152.7h1.4M156.5 155.2h1.4M157.9 153.5h.1M157.9 155.4l.1 .2M157.9 152.7v.8M157.9 153.5v1.9M157.9 152.7h.1M158 152.5v1"/>
<path d="M158 152.5l6.8-.1v1M158 152.5l-.1 .2M158 153.5v2.1M158 152.5l-2.9 .1M164.8 153.4v50M164.8 153.4l-6.8 .1M164.8 153.4h29.6M165 152.4v52M165 152.4l-.2 .2M165 152.4h4.7M169.7 152.4v52M169.7 152.4l.1 .2v26.8"/>
<path d="M174.9 147.5h42.3M185.3 153.4v-1.7h9.1v22.1h16.6v-13.7M188.2 147.3l.6 .2-.6 .1zM188.2 151.7v-2.7h3.7v2.7M188.8 145.5v46.9M188.8 147.5l.6-.2v.3zM197.9 153.6h1.3v2.7h-1.3M197.9 153l-3.5 .3M198.2 156.9v13.6M199.3 152.9v-.5h11.7v5.1M200.2 152.9v4h-2.3v-3.9M201 152.4v-2.7h8.4v2.7"/>
<path d="M201.6 152.9v4h9.4M207.9 149.7v2.7M209.2 157.1h1.3v3h-1.3M209.2 156.9v3.2h1.8M210.5 157.5h.5M211 157.5v2.6M211 152.9l-13.1 .1M222.5 147.5h20.1M238.2 147.3l.6 .2-.6 .1zM238.8 147.5l.6-.2v.3zM238.8 145.5v46.9M246.2 147.5h14.9"/>
<path d="M250.7 147.3l.6 .2-.6 .1zM251.3 147.5l.6-.2v.3zM251.3 145.5v44.4M264.6 147.5h11.7M275.7 147.3l.6 .2-.6 .1zM276.3 145.5v59.7M333 142.2l.6-.2v.3zM333 142.2h2M345.8 142l.6 .2-.6 .1zM346.4 142.2l.6-.2v.3zM351.4 142.2h-7.5M354.9 142.2h5"/>
<path d="M359.3 142l.6 .2-.6 .1zM152 164.9h2.4M152 164.9v27M154.4 164.9v27M169.8 179.4v.5M169.8 179.9v25M169.8 173.4h24.6M169.8 179.9h6.5M170.1 179.2v26.5M170.1 179.2h6M170.1 179.2l-.3 .2M172.3 173.3h1.9"/>
<path d="M172.3 169.8h1.9M174.2 169.8v3.5M176.1 179.2v26.5M176.1 179.2l.2 .2h99.7M176.3 179.1h95M198.2 170.5l-3.8-.5-22.1-.4v3.8M198.2 170.5l.1 .1M198.3 170.6v3.2M198.8 178.9v-.6h3.3a1.03 1.03 0 0 0 1.4-.1 1.03 1.03 0 0 0 0-1.4 1.03 1.03 0 0 0-1.4 0h-3.3l.1-2.5 .5-.3h13.8l.4 .2 .2 .6 .1-.5 .5-.3h13.8l.4 .2 .2 .4v2.2h-3.2a1.03 1.03 0 0 0-1.5 0 1.03 1.03 0 0 0 0 1.4 1.03 1.03 0 0 0 1.5 .1h3.2v.6M200 175.6v.4M200 176.8v.5h1.2M200 176h1.2"/>
<path d="M200.1 178.9l.5-.3 .5 .3M200.2 175.3h.7M201.2 177.8h-1.2v.5M201.2 175.6v.4M201.2 176.8v1.5M203.1 176.6v1.9M209.2 167.4h1.3v3h-1.3M209.2 176.8a.95 .95 0 0 1 1.3 0h6.6a1.03 1.03 0 0 1 1.4 0 1.03 1.03 0 0 1 0 1.4 1.03 1.03 0 0 1-1.4 .1h-6.6a1 1 0 0 1-1.4-.1 1 1 0 0 1 .1-1.4zM211 167.3h-1.8v3.3h-10.9M211.4 178.9l.7-.4 .6 .4M211.6 178.9l.5-.2 .4 .2M213.4 174.1h.8"/>
<path d="M213.8 174.1v4.8M214.9 178.9l.6-.4 .7 .4M215.1 178.9l.4-.2 .5 .2M224.6 176.6v1.9M226.4 175.6v.4M226.4 176.8v1.5M226.4 177.8h1.2v.5M226.5 176h1.1M226.6 178.9l.4-.3 .6 .3M227.6 175.6v.4M227.6 176.8v.5h-1.2M238.8 176.8h3.3a1.03 1.03 0 0 1 1.4 0 1.03 1.03 0 0 1 0 1.4 1.03 1.03 0 0 1-1.4 .1h-3.3"/>
<path d="M238.8 174.8l.1-.5 .5-.3h13.8l.5 .3 .1 2.5h-3.2a1.04 1.04 0 0 0-1.5 0 1.04 1.04 0 0 0 0 1.5 1.04 1.04 0 0 0 1.5 0h3.2v.6M238.8 174.1h.4M239.9 178.9l.7-.4 .6 .4M240.1 178.9l.5-.2 .5 .2M249.6 176.6v1.9M251.5 175.6v.4M251.5 176.8v1.5M251.5 177.8h1.2v.5M251.5 176h1.2M251.5 178.9l.6-.3 .5 .3M252.7 175.6v.4M252.7 176.8v.5h-1.2"/>
<path d="M271.3 178.9v27M271.3 179.7h4.7M276 179.4l.3 .2-.3 .1M276 179.4v.3M276 179.7v25.5M282.9 178.9l.2 .6h-.3zM282.9 178.9v11.5M284.9 178.9h-108.6v27h108.6M151.3 191.9v6l.7 4.3M151.3 191.9h.7M152 191.9l.2 4.8 .4 4.8M152 191.9h2.4"/>
<path d="M154.4 191.9l.7 9.4M176.3 187.9h95M176.3 199.9h95M176.3 199.4h95M176.3 184.9h95M176.3 185.4h95M187.6 192.4h35.8M189.4 180.2l-1.7 .7M189.8 180.6l-2.1 .9M190.1 192.4l.6-.1v.3zM205 189.3l-1.1 2.8M217 189.6h2.3"/>
<path d="M217.3 190.5l.9 1.4M218.2 189.6v2.3M219 190.5l-.8 1.4M237.9 181.8l.9 .4M239.8 181.6h-1v.7M250 192.4h2.6M250.1 191.4a1.82 1.82 0 0 1 2.9 1 1.21 1.21 0 0 1-1.2 1.3 1.8 1.8 0 0 1-2.2-.9 1.27 1.27 0 0 1 .5-1.4zM250.3 181.6h2M251.3 181.2h29.3M251.3 191.2v2.5M271.3 186.9l-95 .1M278.6 181.2l.1 .6h-.3z"/>
<path d="M278.6 181.2v9.2M278.6 194v9.7M282.9 194v11.9M338 195.9h9M339.9 195.9l.2 .6h-.3zM339.9 191.5v9.4M342.4 184.4v2.2M342.4 185.5h2.3M343.3 184.6l1.4 .9M344.7 185.5l-1.4 .8M345 194l.6-.2v.4zM345 192v3.9a2.5 2.5 0 0 0-2.5 2.5 2.5 2.5 0 0 0 2.5 2.5"/>
<path d="M345 194h5.8M346.4 193.8l.6 .2-.6 .2zM347 195.9a2.5 2.5 0 0 1 2.5 2.5 2.5 2.5 0 0 1-2.5 2.5h-9M347 192v3.9M362.1 196.4h10.2M152 202.2a2.63 2.63 0 0 0 3.1 2.1M152.6 201.5l.2 .1M152.6 201.5v.6M152.6 202.1h.2M152.6 202.1l.3 .9M152.6 202.1l-.6 .1M152.8 201.6v.5"/>
<path d="M152.8 202.1l.3 .8M152.9 201.3l-.3 .2M152.9 201.3l.2 .1M152.9 203a2.75 2.75 0 0 0 2.2 1.3M153.1 201.4h2M153.1 201.4l-.3 .2M153.1 202.9l-.2 .1M153.1 202.9l.5 .6 1.5 .6M153.1 202.9h3.3M155.1 201.3h-2.2M155.1 201.3v.1M155.1 204.1v.2"/>
<path d="M155.1 204.1h1.3M155.1 201.3h2.9M155.1 201.4h2.8M155.1 204.3h2.9M156.5 201.7v2.5M156.5 201.7h1.4M156.5 204.2h1.4M157.9 204.1l.1 .2M157.9 203.3v.8M157.9 203.3h.1M157.9 204.1v.1M157.9 201.4v1.9"/>
<path d="M158 203.3v1M158 201.3l-.1 .1M158 201.3v2M158 203.3l6.8 .1M164.8 203.4v1l-6.8-.1M164.8 204.3l.2 .1M164.8 203.4h5M165 204.4h4.7M168.5 211.3l-1.1 2.9M169.8 204.9v.5l.3 .3M169.8 204.3l-.1 .1M169.8 204.9h6.5"/>
<path d="M170.1 205.7h6M179 208.2h2.2M179.2 209.1l.9 1.3M180.1 208.2v2.2M180.9 209.1l-.8 1.3M187.7 203.9l1.7 .7M187.7 203.4l2.1 .8M188.8 204.8l.1 .6h-.2zM188.8 202.6v8.4h-22.6M239 202.6l-1.1 .5M251.3 204.8l.1 .6-.3-.1zM251.3 204.8l-.3 6.2h22.6"/>
<path d="M251.3 203.7h29.3M251.4 202.6l-.1 2.2M254.9 211.3l-1.1 2.9M265.4 208.2h2.3M265.7 209.1l.8 1.3M266.5 208.2v2.2M267.4 209.1l-.9 1.3M271.3 205.2h4.7M276 205.2v.2M276 205.2h.3M276 205.4h-99.7l-.2 .3M276.3 205.2l-.3 .2"/>
<path d="M278.4 203.1h.3l-.1 .6zM282.8 205.3h.3l-.2 .6zM339.8 200.3h.3l-.2 .6zM4 245.2h123v47.8M4 253.7h123M4 259.4h123M52.4 245.2v47.8M83.5 253.7v5.7M104.7 253.7v5.7M216 253h200M216 248h65M216 258h65"/>
<path d="M228.6 243v15M255.2 243v15M281 243v50M296 243v30M346 243v30M361 243v30M381 253v20M392 253v20M416 243h-200v50M4 265h123M4 270.6h123M4 276.2h123"/>
<path d="M84.9 279.3h1.3M85.5 278.6v1.3M216 278h65M216 273h200M216 263h165M216 268h65M231 263v15M256 263v15M311 273v20M393.4 260.5l9-2.5v10l-9-2.5zM4 281.8h123M4 287.4h123"/>
<path d="M83.5 287.4v5.6M84.9 280.6h1.3M104.7 287.4v5.6M267.4 287.2h1.2M267.4 286h1.2M268 285.5v1.1"/>
<circle cx="198.8" cy="36.9" r="1.04"/>
<circle cx="205.3" cy="36.9" r="1.68"/>
<circle cx="205.3" cy="36.9" r="1.71"/>
<circle cx="211.8" cy="36.9" r=".75"/>
<circle cx="211.8" cy="36.9" r=".5"/>
<circle cx="218.3" cy="36.9" r="1.67"/>
<circle cx="218.3" cy="36.9" r="1.72"/>
<circle cx="224.8" cy="36.9" r="1.04"/>
<circle cx="251.3" cy="36.2" r="1.11"/>
<circle cx="178.9" cy="51.4" r="1.43"/>
<circle cx="178.9" cy="51.4" r="1.49"/>
<circle cx="178.9" cy="43.4" r="1.49"/>
<circle cx="178.9" cy="43.4" r="1.42"/>
<circle cx="198.8" cy="57.9" r="1.05"/>
<circle cx="205.3" cy="57.9" r="1.68"/>
<circle cx="205.3" cy="57.9" r="1.71"/>
<circle cx="211.8" cy="57.9" r=".75"/>
<circle cx="211.8" cy="57.9" r=".5"/>
<circle cx="218.3" cy="57.9" r="1.72"/>
<circle cx="218.3" cy="57.9" r="1.69"/>
<circle cx="224.8" cy="57.9" r="1.05"/>
<circle cx="268.8" cy="51.4" r="1.43"/>
<circle cx="268.8" cy="43.4" r="1.49"/>
<circle cx="268.8" cy="43.4" r="1.42"/>
<circle cx="268.8" cy="51.4" r="1.49"/>
<circle cx="212.1" cy="64.1" r="1.34"/>
<circle cx="212.1" cy="64.1" r="1.31"/>
<circle cx="215.6" cy="64.1" r="1.35"/>
<circle cx="215.6" cy="64.1" r="1.3"/>
<circle cx="226.2" cy="71.2" r=".98"/>
<circle cx="240.5" cy="64.1" r="1.3"/>
<circle cx="240.6" cy="64.1" r="1.36"/>
<circle cx="208.3" cy="106.3" r=".99"/>
<circle cx="208.3" cy="106.3" r=".5"/>
<circle cx="208.3" cy="106.3" r=".84"/>
<circle cx="210.6" cy="106.4" r="1.16"/>
<circle cx="210.6" cy="106.4" r="1.11"/>
<circle cx="213.1" cy="106.4" r="1.1"/>
<circle cx="213.1" cy="106.4" r="1.15"/>
<circle cx="215.8" cy="110.6" r="1.35"/>
<circle cx="215.8" cy="110.6" r="1.5"/>
<circle cx="215.8" cy="110.6" r="1.3"/>
<circle cx="226.8" cy="110.6" r="1.35"/>
<circle cx="226.8" cy="110.6" r="1.51"/>
<circle cx="226.8" cy="110.6" r="1.3"/>
<circle cx="240.8" cy="110.6" r="1.3"/>
<circle cx="240.8" cy="110.6" r="1.51"/>
<circle cx="240.8" cy="110.6" r="1.36"/>
<circle cx="251.8" cy="110.6" r="1.5"/>
<circle cx="251.8" cy="110.6" r="1.3"/>
<circle cx="268.8" cy="118.2" r="1.42"/>
<circle cx="268.8" cy="118.2" r="1.5"/>
<circle cx="326.2" cy="113.4" r="1.49"/>
<circle cx="312.5" cy="127" r="1.5"/>
<circle cx="335.7" cy="123.9" r="2"/>
<circle cx="335.8" cy="123.9" r="1.69"/>
<circle cx="335.8" cy="123.9" r="2.1"/>
<circle cx="335.8" cy="128.9" r="2.1"/>
<circle cx="335.8" cy="128.9" r="1.99"/>
<circle cx="335.8" cy="128.9" r="1.7"/>
<circle cx="335.8" cy="123.9" r="1.74"/>
<circle cx="335.8" cy="128.9" r="1.75"/>
<circle cx="357" cy="123.9" r="1.7"/>
<circle cx="357" cy="128.9" r="1.71"/>
<circle cx="357" cy="123.9" r="1.75"/>
<circle cx="357" cy="123.9" r="2.01"/>
<circle cx="357" cy="128.9" r="2.11"/>
<circle cx="357" cy="123.9" r="2.11"/>
<circle cx="357" cy="128.9" r="1.76"/>
<circle cx="357" cy="128.9" r="1.99"/>
<circle cx="200.6" cy="175.8" r=".62"/>
<circle cx="212.1" cy="175.8" r=".74"/>
<circle cx="212.1" cy="175.8" r=".59"/>
<circle cx="215.6" cy="175.8" r=".59"/>
<circle cx="215.6" cy="175.8" r=".75"/>
<circle cx="227.1" cy="175.8" r=".62"/>
<circle cx="240.6" cy="175.8" r=".74"/>
<circle cx="240.6" cy="175.8" r=".6"/>
<circle cx="252.1" cy="175.8" r=".63"/>
<circle cx="182" cy="195.4" r=".83"/>
<circle cx="182" cy="189.4" r=".83"/>
<circle cx="188.8" cy="181.2" r="1.1"/>
<circle cx="188.8" cy="192.4" r="1.25"/>
<circle cx="204.5" cy="190.7" r=".99"/>
<circle cx="238.8" cy="181.2" r="1.11"/>
<circle cx="238.8" cy="192.4" r="1.24"/>
<circle cx="250.8" cy="192.4" r="3.5"/>
<circle cx="251.3" cy="181.2" r="1.1"/>
<circle cx="265.6" cy="195.4" r=".83"/>
<circle cx="265.6" cy="189.4" r=".83"/>
<circle cx="167.9" cy="212.8" r=".99"/>
<circle cx="188.8" cy="203.7" r="1.09"/>
<circle cx="238.8" cy="203.7" r="1.1"/>
<circle cx="251.3" cy="203.7" r="1.09"/>
<circle cx="254.4" cy="212.7" r=".99"/>
</g>
<path d="M412.4 262.3a2.5 2.5 0 0 0-4.1-1.1 2.5 2.5 0 0 0 1 4.2 2.5 2.5 0 0 0 3.2-2.9l-.1-.2" fill="none" stroke="#000" stroke-width=".3" stroke-dasharray="30.5 1.3 1.3 1.3" stroke-dashoffset="24.5" stroke-linecap="butt"/>
<path d="M414.8 261.5a5 5 0 0 0-8.3-2 5 5 0 0 0 2.2 8.3 5 5 0 0 0 6.2-6l-.1-.3" fill="none" stroke="#000" stroke-width=".3" stroke-dasharray="30.5 1.3 1.3 1.3" stroke-dashoffset="16.7" stroke-linecap="butt"/>
<path d="M346.4 119.6v16.6" fill="none" stroke="#000" stroke-width=".3" stroke-dasharray="30.5 1.3 1.3 1.3" stroke-dashoffset="24.1"/>
<path d="M250.1 192.4h-1.3M251.3 191.2v-1.3M251.3 193.7v1.2M252.6 192.4h1.2" fill="none" stroke="#000" stroke-width=".3" stroke-dasharray="30.5 1.3 1.3 1.3"/>
<path d="M410 255.7v14.9" fill="none" stroke="#000" stroke-width=".3" stroke-dasharray="30.5 1.3 1.3 1.3" stroke-dashoffset="25"/>
<path d="M403.4 263l12.6-.1" fill="none" stroke="#000" stroke-width=".3" stroke-dasharray="30.5 1.3 1.3 1.3" stroke-dashoffset="26.1"/>
<path d="M216 248v5" fill="none" stroke="#000" stroke-width=".3" stroke-dasharray="30.5 1.3 1.3 1.3" stroke-dashoffset="29.9"/>
<path d="M177.8 58.4v-21M211.8 57.9v-21M236.8 58.3v-21M270.6 58.1v-21" fill="none" stroke="#f00" stroke-width=".3" stroke-dasharray="30.5 1.3 1.3 1.3" stroke-dashoffset="21.9"/>
<g fill="#000">
<path d="M332.5 131l.5-.3-.3 .5z"/>
<path d="M151.3 20.6l.6-.2v.3zM211.2 20.4l.6 .2-.6 .1zM151.3 28l.6-.2v.3zM177.2 27.8l.6 .2-.6 .1z"/>
<path d="M198.8 31.4l.6-.1v.3zM224.2 31.3l.6 .1-.6 .2zM198.5 58.9l-.3 .6h.3zM212 58.6v.7l.3-.1zM346.4 142.2l.6-.2v.3zM359.3 142l.6 .2-.6 .1zM151.3 147.5l.6-.2v.3zM188.2 147.3l.6 .2-.6 .1zM190.1 192.4l.6 .2v-.3zM188.8 204.8l-.1 .6h.2zM251.3 204.8l-.2 .5 .3 .1z"/>
<path d="M229.7 36.9l.2 .6h-.3zM229.6 57.3h.3l-.2 .6zM366 102.2l.1 .6h-.3zM365.8 131.6h.3l-.1 .6zM278.6 181.2l.1 .6h-.3zM278.4 203.1h.3l-.1 .6zM282.9 178.9l.2 .6h-.3zM282.8 205.3h.3l-.2 .6zM339.9 195.9l.2 .6h-.3zM339.8 200.3h.3l-.2 .6z"/>
<path d="M240.2 27.8l.6 .2-.6 .1zM182.8 28l.6-.2v.3z"/>
<path d="M275.7 27.5l.6 .1-.6 .2zM270.5 27.6l.6-.1v.3zM236.2 20.4l.6 .2-.6 .1zM211.8 20.6l.6-.2v.3z"/>
<path d="M151.3 98.6l.6-.2v.3zM275.7 98.4l.6 .2-.6 .1z"/>
<path d="M238.8 147.5l.6-.2v.3zM250.7 147.3l.6 .2-.6 .1zM188.8 147.5l.6-.2v.3zM238.2 147.3l.6 .2-.6 .1z"/>
<path d="M345.8 142l.6 .2-.6 .1zM333 142.2l.6-.2v.3zM275.7 147.3l.6 .2-.6 .1zM251.3 147.5l.6-.2v.3zM346.4 193.8l.6 .2-.6 .2zM345 194l.6-.2v.4z"/>
</g>
<g font-size="6.3">
<text x="282.1" y="250.3">名称</text>
<text x="347.1" y="250.3">图号</text>
<text x="282.1" y="260.3">材质</text>
<text x="347.1" y="260.3">质量</text>
<text x="383.3" y="262.1">视</text>
<text x="383.3" y="269.9">图</text>
<text x="282.1" y="270.3">版次</text>
<text x="347.1" y="270.3">比例</text>
</g>
<g font-size="4.2">
<text x="4.8" y="237.6">注意：1.行走平行度（正面+侧面），450行程内，≤±0.03mm，1000行程内，≤±0.05mm。</text>
<text x="12.2" y="243.3">2.本体形变，450行程内，≤±0.03mm，1000行程内，≤±0.05mm。</text>
<text x="18.6" y="251.3">型号/规格</text>
<text x="71.7" y="251.3">GTH5-50-BL-M10-C4</text>
<text x="303" y="249.5">GTH5-50-BL-M10-C4</text>
<text x="14.4" y="258.3">螺杆型号/规格</text>
<text x="19.7" y="263.9">有效行程</text>
<text x="63.7" y="258.3">1205</text>
<text x="87.6" y="263.9">50</text>
<text x="89.9" y="258.3">1210</text>
<text x="111.7" y="258.3">1220</text>
<text x="19.7" y="269.5">精度等级</text>
<text x="87.6" y="269.5">C7</text>
<text x="259" y="267">2022/7/23</text>
<text x="19.7" y="275.2">马达容量</text>
<text x="74.9" y="275.2">100W（无刹车）</text>
<text x="15.5" y="280.8">重复定位精度</text>
<text x="86.7" y="280.8">0.02</text>
<text x="9.1" y="286.4">感应开关方式及数量</text>
<text x="72.7" y="286.4">外挂型三只（C4）</text>
<text x="15.5" y="292">建议最快速度</text>
<text x="60.5" y="292">250MM/S</text>
<text x="86.7" y="292">500MM/S</text>
<text x="107.4" y="292">1000MM/S</text>
</g>
<g font-size="4.1">
<text x="256.3" y="194">I</text>
<text x="366.2" y="195.2">I</text>
<text x="362.1" y="200.4">1 : 1</text>
</g>
<g font-size="3.5">
<text x="168.1" y="21.8">121 滑台原点位置</text>
<text x="214.9" y="21.8">50 有效行程</text>
<text x="159.4" y="27.5">53</text>
<text x="166.8" y="27.5">1</text>
<text x="215.4" y="29.2">116</text>
<text x="278.2" y="28.9">11.50</text>
<text x="290.9" y="28.9">1 滑台极限位置</text>
<text x="153.5" y="31">滑台极限位置</text>
<text x="216.1" y="32.7">52</text>
<text x="231" y="48.8" transform="rotate(-90 231 48.8)">42</text>
<text x="173.8" y="72.4">4 x M5 贯穿</text>
<text x="217.4" y="72.4">2 x</text>
<text x="229" y="72.4">3 H7</text>
<text x="242.8" y="72.4">7</text>
<text x="216.1" y="99.8">250</text>
<text x="367.2" y="117.8" transform="rotate(-90 367.2 117.8)">60</text>
<text x="318.3" y="133.7">基准面</text>
<text x="335.1" y="143.4">26.70</text>
<text x="351.4" y="143.4">27</text>
<text x="171.4" y="148.7">75</text>
<text x="217.2" y="148.7">100</text>
<text x="242.7" y="148.7">25</text>
<text x="261.1" y="148.7">50</text>
<text x="344.8" y="183.7" transform="rotate(-90 344.8 183.7)">6</text>
<text x="195.7" y="191.9">2 x</text>
<text x="207.2" y="191.9">5 H7</text>
<text x="221.1" y="191.9">6</text>
<text x="337.7" y="188" transform="rotate(-90 337.7 188)">+0.012</text>
<text x="341.2" y="191.5" transform="rotate(-90 341.2 191.5)">5</text>
<text x="341.2" y="186.2" transform="rotate(-90 341.2 186.2)">0</text>
<text x="279.9" y="193.9" transform="rotate(-90 279.9 193.9)">45</text>
<text x="284.2" y="193.9" transform="rotate(-90 284.2 193.9)">54</text>
<text x="350.8" y="195.3">2</text>
<text x="166.3" y="210.5">2 x M5</text>
<text x="170.7" y="214">4.40 贯穿</text>
<text x="182.9" y="210.5">15</text>
<text x="252.7" y="210.5">4 x M5</text>
<text x="257.1" y="214">4.40 贯穿</text>
<text x="269.3" y="210.5">15</text>
<text x="221.4" y="246.8">1</text>
<text x="221.4" y="251.8">2</text>
<text x="218.8" y="256.8">序号</text>
<text x="232.2" y="256.8">修 订 版 次</text>
<text x="257.5" y="256.8">设计变更编号</text>
<text x="228.2" y="261.8">设</text>
<text x="240.1" y="261.8">计</text>
<text x="252" y="261.8">变</text>
<text x="263.9" y="261.8">更</text>
<text x="219.1" y="266.7">设 计</text>
<text x="368.3" y="269.3">1:2</text>
<text x="219.1" y="271.7">校 核</text>
<text x="219.1" y="276.7">批 准</text>
<text x="222.9" y="282.7">技术要求：</text>
<text x="231.8" y="287.3">1、未标注公差全部 0.1</text>
<text x="231.7" y="291.8">2、未标注倒角全部C0.3</text>
</g>
</svg>
